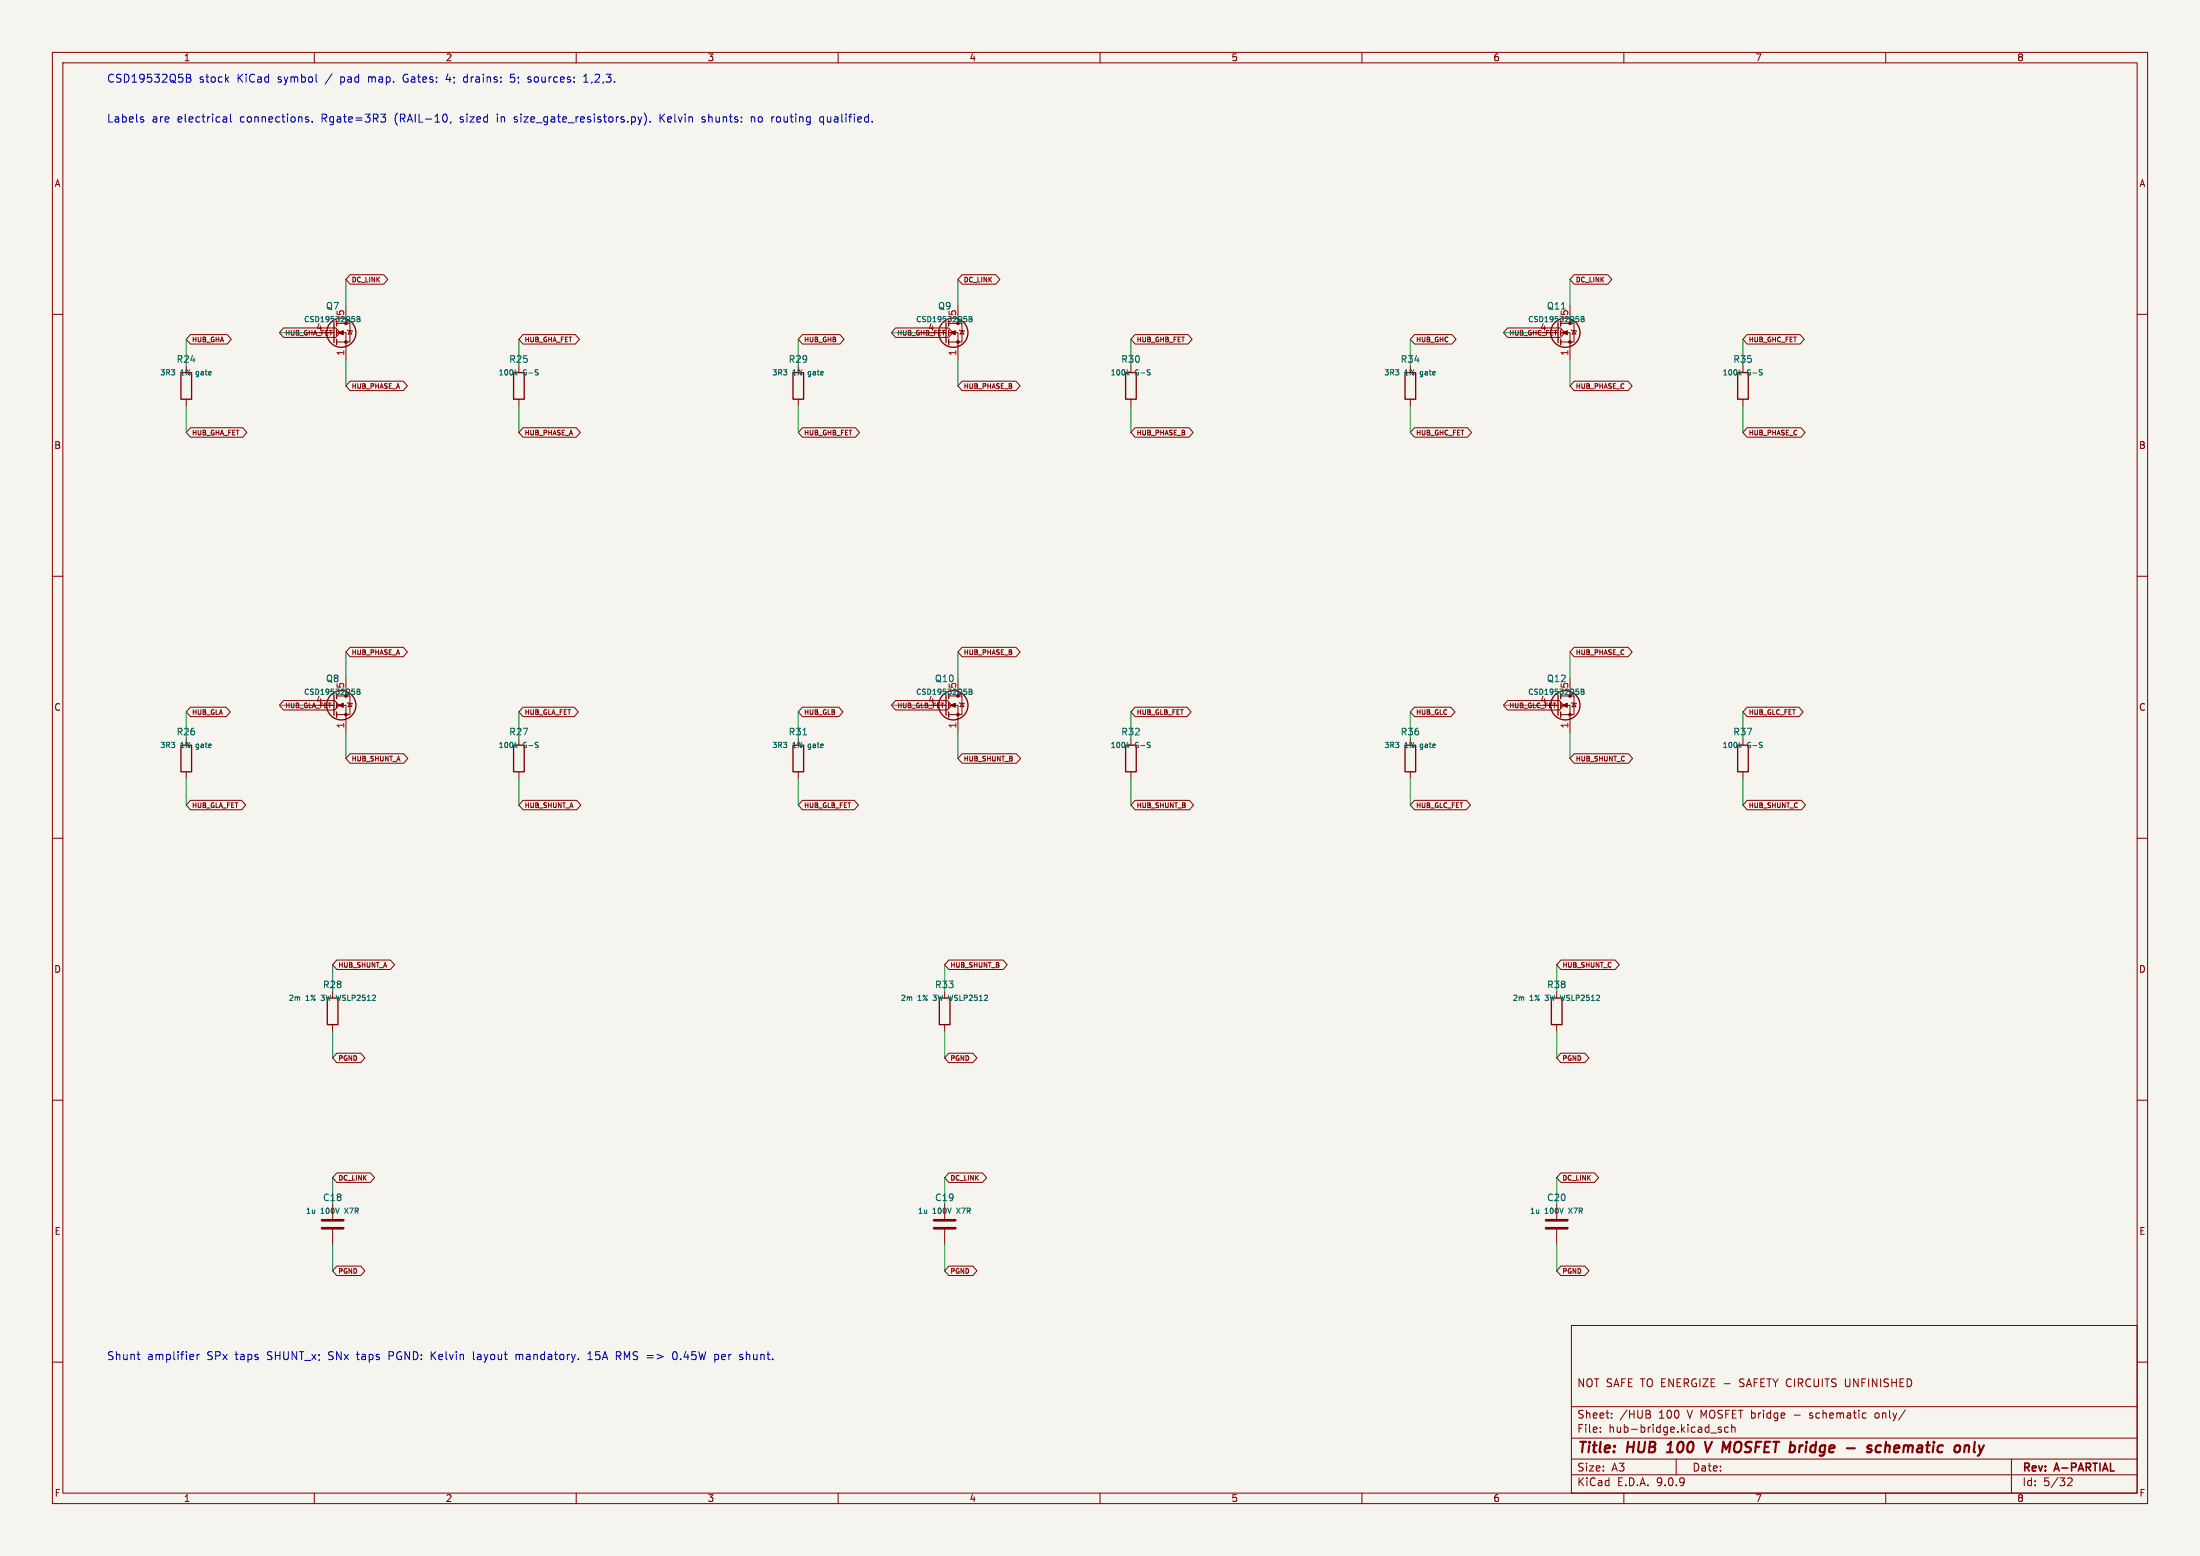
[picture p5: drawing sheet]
<svg xmlns="http://www.w3.org/2000/svg" width="420mm" height="297mm" viewBox="0 0 420 297" stroke-linecap="round" stroke-linejoin="round" font-family="sans-serif">
<path d="M0 0h420v297h-420z" fill="#f5f4ef" stroke="#f5f4ef" stroke-width=".19"/>
<g fill="none" stroke="#840000" stroke-width=".19">
<path d="M10 10h400v277h-400zM12 12h396v273h-396zM60 10v2M110 10v2M160 10v2M210 10v2M260 10v2M310 10v2M360 10v2M66 58.4v2.6M66.8 52.4h6.5l.7 .9-.7 .9h-6.5l-.8-.9zM182.9 58.4v2.6"/>
<path d="M183.7 52.4h6.4l.8 .9-.8 .9h-6.4l-.8-.9zM299.7 58.4v2.6M300.5 52.4h6.4l.8 .9-.8 .9h-6.4l-.8-.9zM10 60h2M35.6 69.9v1.2M35.6 76.2v1.3M36.3 63.9h7.1l.8 .9-.8 .9h-7.1l-.7-.9zM54.1 62.6h10l.8 .9-.8 .9h-10l-.8-.9zM58.4 63.5h5.4M64.3 61.7h2.5v3.6h-2.5M64.3 63.5h1.7v5.1M66.3 63l1 .2"/>
<path d="M66.8 63.1l.4 .7h-.8zM66.8 72.8h10.2l.8 .9-.8 .9h-10.2l-.8-.9zM99.1 69.9v1.2M99.1 76.2v1.3M99.8 63.9h10l.8 .9-.8 .9h-10l-.7-.9zM152.4 69.9v1.2M152.4 76.2v1.3M153.2 63.9h7.1l.8 .9-.8 .9h-7.1l-.8-.9zM171 62.6h10.1l.8 .9-.8 .9h-10.1l-.8-.9zM175.3 63.5h5.3M181.1 61.7h2.5v3.6h-2.5M181.1 63.5h1.8v5.1"/>
<path d="M183.1 63l1 .2M183.6 63.1l.4 .7h-.7zM183.7 72.8h10.3l.7 .9-.7 .9h-10.3l-.8-.9zM215.9 69.9v1.2M215.9 76.2v1.3M216.7 63.9h10.1l.8 .9-.8 .9h-10.1l-.8-.9zM269.2 69.9v1.2M269.2 76.2v1.3M270 63.9h7.2l.8 .9-.8 .9h-7.2l-.8-.9zM287.8 62.6h10.1l.8 .9-.8 .9h-10.1l-.8-.9zM292.1 63.5h5.3M297.9 61.7h2.6v3.6h-2.6"/>
<path d="M297.9 63.5h1.8v5.1M300 63l1 .2M300.5 63.1l.4 .7h-.8zM300.5 72.8h10.3l.8 .9-.8 .9h-10.3l-.8-.9zM332.7 69.9v1.2M332.7 76.2v1.3M333.5 63.9h10.1l.8 .9-.8 .9h-10.1l-.8-.9zM408 60h2M36.3 81.6h10l.8 1-.8 .9h-10l-.7-.9zM99.8 81.6h10.2l.8 1-.8 .9h-10.2l-.7-.9zM153.2 81.6h10.1l.8 1-.8 .9h-10.1l-.8-.9zM216.7 81.6h10.3l.8 1-.8 .9h-10.3l-.8-.9z"/>
<path d="M270 81.6h10.1l.8 1-.8 .9h-10.1l-.8-.9zM333.5 81.6h10.3l.8 1-.8 .9h-10.3l-.8-.9zM10 110h2M408 110h2M36.3 135h6.9l.8 .9-.8 .9h-6.9l-.7-.9zM54.1 133.7h9.8l.8 .9-.8 .9h-9.8l-.8-.9zM58.4 134.6h5.4M64.3 132.8h2.5v3.6h-2.5M64.3 134.6h1.7v5.1M66 129.5v2.6M66.3 134.1l1 .3M66.8 134.2l.4 .7h-.8z"/>
<path d="M66.8 123.6h10.2l.8 .9-.8 .9h-10.2l-.8-.9zM99.8 135h9.8l.8 .9-.8 .9h-9.8l-.7-.9zM153.2 135h6.9l.8 .9-.8 .9h-6.9l-.8-.9zM171 133.7h9.9l.8 .9-.8 .9h-9.9l-.8-.9zM175.3 134.6h5.3M181.1 132.8h2.5v3.6h-2.5M181.1 134.6h1.8v5.1M182.9 129.5v2.6M183.1 134.1l1 .3M183.6 134.2l.4 .7h-.7zM183.7 123.6h10.3l.7 .9-.7 .9h-10.3l-.8-.9zM216.7 135h9.9l.8 .9-.8 .9h-9.9l-.8-.9z"/>
<path d="M270 135h7l.8 .9-.8 .9h-7l-.8-.9zM287.8 133.7h9.9l.8 .9-.8 .9h-9.9l-.8-.9zM292.1 134.6h5.3M297.9 132.8h2.6v3.6h-2.6M297.9 134.6h1.8v5.1M299.7 129.5v2.6M300 134.1l1 .3M300.5 134.2l.4 .7h-.8zM300.5 123.6h10.3l.8 .9-.8 .9h-10.3l-.8-.9zM333.5 135h9.9l.8 .9-.8 .9h-9.9l-.8-.9zM10 160h2M35.6 141v1.2"/>
<path d="M35.6 147.3v1.3M36.3 152.8h9.8l.8 .9-.8 .9h-9.8l-.7-.9zM66.8 143.9h10.3l.8 .9-.8 .9h-10.3l-.8-.9zM99.1 141v1.2M99.1 147.3v1.3M99.8 152.8h10.3l.8 .9-.8 .9h-10.3l-.7-.9zM152.4 141v1.2M152.4 147.3v1.3M153.2 152.8h9.9l.8 .9-.8 .9h-9.9l-.8-.9zM183.7 143.9h10.3l.8 .9-.8 .9h-10.3l-.8-.9zM215.9 141v1.2M215.9 147.3v1.3"/>
<path d="M216.7 152.8h10.4l.7 .9-.7 .9h-10.4l-.8-.9zM269.2 141v1.2M269.2 147.3v1.3M270 152.8h9.9l.8 .9-.8 .9h-9.9l-.8-.9zM300.5 143.9h10.4l.8 .9-.8 .9h-10.4l-.8-.9zM332.7 141v1.2M332.7 147.3v1.3M333.5 152.8h10.4l.8 .9-.8 .9h-10.4l-.8-.9zM408 160h2M63.5 189.2v1.3M63.5 195.6v1.3M64.3 183.2h10.2l.8 1-.8 .9h-10.2l-.8-.9z"/>
<path d="M180.3 189.2v1.3M180.3 195.6v1.3M181.1 183.2h10.4l.8 1-.8 .9h-10.4l-.8-.9zM297.2 189.2v1.3M297.2 195.6v1.3M298 183.2h10.3l.8 1-.8 .9h-10.3l-.8-.9zM10 210h2M64.3 201h4.6l.8 .9-.8 .9h-4.6l-.8-.9zM181.1 201h4.6l.8 .9-.8 .9h-4.6l-.8-.9zM298 201h4.6l.7 .9-.7 .9h-4.6l-.8-.9zM408 210h2M63.5 229.9v2.8"/>
<path d="M63.5 234.7v2.8M64.3 223.9h6.4l.8 .9-.8 .9h-6.4l-.8-.9zM180.3 229.9v2.8M180.3 234.7v2.8M181.1 223.9h6.5l.7 .9-.7 .9h-6.5l-.8-.9zM297.2 229.9v2.8M297.2 234.7v2.8M298 223.9h6.4l.8 .9-.8 .9h-6.4l-.8-.9zM64.3 241.7h4.6l.8 .9-.8 .9h-4.6l-.8-.9zM181.1 241.7h4.6l.8 .9-.8 .9h-4.6l-.8-.9zM298 241.7h4.6l.7 .9-.7 .9h-4.6l-.8-.9zM300 253h108v32h-108z"/>
<path d="M10 260h2M300 278.5h108M300 274.5h108M300 268.5h108M305.5 273.2v.2M305.5 272.5v.1M307.7 270.5v.2M307.7 269.8v.1M314.7 269.2l.3 .3-.1 .3-.2 .1a.4 .4 0 0 1 .4 .4 .4 .4 0 0 1-.3 .4M320 278.5v3M326.6 273.5h1.1M328.6 272.5l-.4-.1-.2 .2 .1 .2 .5 .2v.3h-.6"/>
<path d="M329.9 272.5l-.4-.1-.3 .3 .2 .6h.5M330.6 272.5l.2-.1 .4 .1v.9M330.6 271.9v1.5M345.4 270.6l.2 .1M345.5 269.8v.3M352.3 263.2v1.2l.1 .2M358.2 269.7l-.3 .3v.4l.3 .3M384 278.5v6.5M408 260h2M60 285v2M110 285v2M160 285v2"/>
<path d="M210 285v2M260 285v2M300 281.5h108M310 285v2M360 285v2M394.7 282.2l.6-.1 .2 .1 .1 .3-.9 1.1h.9"/>
</g>
<path d="M318.2 277.2h1.1M318.8 275.5l-.4 .3M325.5 275.2l.4 2 .9-2M356.6 276h.7M358.3 276h.8M359 277.1l-.6 .1M360.1 275.2l-.3 2M360.7 276a.57 .57 0 0 0-.7 .1M377 275.2l-.2 1.7 .2 .3M377.8 275.9l.3 1.3M378.1 277.2l-.3 .5-.3 .2M378.7 275.9l-.6 1.3" fill="none" stroke="#840000" stroke-width=".4"/>
<g fill="none" stroke="#840000" stroke-width=".25">
<path d="M34.5 71.1h2.1v5.1h-2.1zM63.8 61.6v3.8M64.3 63v1M64.3 64.8v1M98 71.1h2.1v5.1h-2.1zM151.4 71.1h2v5.1h-2zM180.6 61.6v3.8M181.1 63v1M181.1 64.8v1M214.9 71.1h2v5.1h-2zM268.2 71.1h2.1v5.1h-2.1zM297.4 61.6v3.8"/>
<path d="M297.9 63v1M297.9 64.8v1M331.7 71.1h2.1v5.1h-2.1zM63.8 132.7v3.8M64.3 134.1v1M64.3 135.9v1M180.6 132.7v3.8M181.1 134.1v1M181.1 135.9v1M297.4 132.7v3.8M297.9 134.1v1M297.9 135.9v1"/>
<path d="M34.5 142.2h2.1v5.1h-2.1zM98 142.2h2.1v5.1h-2.1zM151.4 142.2h2v5.1h-2zM214.9 142.2h2v5.1h-2zM268.2 142.2h2.1v5.1h-2.1zM331.7 142.2h2.1v5.1h-2.1zM62.5 190.5h2v5.1h-2zM179.3 190.5h2.1v5.1h-2.1zM296.2 190.5h2v5.1h-2z"/>
<circle cx="65.2" cy="63.5" r="2.79"/>
<circle cx="182" cy="63.5" r="2.79"/>
<circle cx="298.8" cy="63.5" r="2.79"/>
<circle cx="65.2" cy="134.6" r="2.79"/>
<circle cx="182" cy="134.6" r="2.79"/>
<circle cx="298.8" cy="134.6" r="2.79"/>
</g>
<g fill="none" stroke="#006464" stroke-width=".19">
<path d="M68.2 60.4h.3l.2 .2-.2 .3 .2 .1v.2l-.1 .2h-.4zM68.2 60.9h.3M98.4 71.2l.3 .4M98.7 70.9l-.4 .4M185 60.4h.3l.2 .2-.2 .3 .2 .1 .1 .2-.2 .2h-.4zM185 60.9h.3M215.3 71.2l.3 .4M215.6 70.9l-.4 .4M301.8 60.4h.4l.2 .2-.2 .3 .2 .1v.2l-.2 .2h-.4zM301.8 60.9h.4M332.1 71.2l.3 .4M332.4 70.9l-.4 .4"/>
<path d="M68.2 131.5h.3l.2 .2-.2 .3 .2 .1v.2l-.1 .2h-.4zM68.2 132h.3M185 131.5h.3l.2 .2-.2 .3 .2 .1 .1 .2-.2 .2h-.4zM185 132h.3M301.8 131.5h.4l.2 .2-.2 .3 .2 .1v.2l-.2 .2h-.4zM301.8 132h.4M98.4 142.3l.3 .4M98.7 142l-.4 .4M153.3 140.3h.7M215.3 142.3l.3 .4M215.6 142l-.4 .4M332.1 142.3l.3 .4"/>
<path d="M332.4 142l-.4 .4M64.2 189.9l.2 1.1M181 189.9l.3 1.1M297.9 189.9l.2 1.1"/>
</g>
<path d="M61.5 232.9h4M61.5 234.4h4M178.3 232.9h4.1M178.3 234.4h4.1M295.1 232.9h4.1M295.1 234.4h4.1" fill="none" stroke="#840000" stroke-width=".51"/>
<g fill="#840000" stroke="#840000" stroke-width=".19">
<path d="M298.2 63.5l1-.4v.8z"/>
<path d="M64.5 134.6l1-.4v.8z"/>
<path d="M181.4 134.6l1-.4v.8z"/>
<path d="M64.5 63.5l1-.4v.8z"/>
<path d="M298.2 134.6l1-.4v.8z"/>
<path d="M181.4 63.5l1-.4v.8z"/>
<circle cx="299.7" cy="65.3" r=".25"/>
<circle cx="66" cy="136.4" r=".25"/>
<circle cx="182.9" cy="136.4" r=".25"/>
<circle cx="66" cy="65.3" r=".25"/>
<circle cx="299.7" cy="136.4" r=".25"/>
<circle cx="182.9" cy="65.3" r=".25"/>
</g>
<g fill="none" stroke="#009600" stroke-width=".19">
<path d="M66 53.3v5.1M182.9 53.3v5.1M299.7 53.3v5.1M35.6 64.8v5.1M35.6 77.5v5.1M53.3 63.5h5.1M66 68.6v5.1M99.1 64.8v5.1M99.1 77.5v5.1M152.4 64.8v5.1M152.4 77.5v5.1M170.2 63.5h5.1"/>
<path d="M182.9 68.6v5.1M215.9 64.8v5.1M215.9 77.5v5.1M269.2 64.8v5.1M269.2 77.5v5.1M287 63.5h5.1M299.7 68.6v5.1M332.7 64.8v5.1M332.7 77.5v5.1M35.6 135.9v5.1M53.3 134.6h5.1M66 124.5v5"/>
<path d="M66 139.7v5.1M99.1 135.9v5.1M152.4 135.9v5.1M170.2 134.6h5.1M182.9 124.5v5M182.9 139.7v5.1M215.9 135.9v5.1M269.2 135.9v5.1M287 134.6h5.1M299.7 124.5v5M299.7 139.7v5.1M332.7 135.9v5.1"/>
<path d="M35.6 148.6v5.1M99.1 148.6v5.1M152.4 148.6v5.1M215.9 148.6v5.1M269.2 148.6v5.1M332.7 148.6v5.1M63.5 184.2v5M63.5 196.9v5M180.3 184.2v5M180.3 196.9v5M297.2 184.2v5M297.2 196.9v5"/>
<path d="M63.5 224.8v5.1M63.5 237.5v5.1M180.3 224.8v5.1M180.3 237.5v5.1M297.2 224.8v5.1M297.2 237.5v5.1"/>
</g>
<g fill="none" stroke="#0000c2" stroke-width=".19">
<path d="M35.6 14.2h.5l.2 .1 .1 .3-.3 .3M35.6 14.9h.5M36.1 14.9a.41 .41 0 0 1 .4 .4 .41 .41 0 0 1-.3 .4h-.6M60.4 15.6l.2 .1M77 14.5v.8M85.5 14.1l-.3 1.1h.9M89.1 14.7h-.3l-.3 .3 .1 .5 .5 .2M97.4 15.5l.6 .2M98.2 14.2h-.7l-.1 .7 .6-.2M100.8 15.1l.4 .1 .2 .2M100.8 14.7h.5M101.4 15.5l-.2 .2-.4-.1"/>
<path d="M111.4 15.7h.9M111.4 14.6l.5-.4v1.5M27 22.8l.4 .1 .1 .2-.3 .2h-.2M27 22.3l.4 .1M42.8 22.3h.3l.2 .2v.8M43.3 23.2l-.5 .1M43.3 22.7h-.5M44 21.8v1.3l.2 .2M58.4 22.7l.5 .2 .1 .2-.3 .2-.4-.1M58.4 22.4h.5M59.6 23.2v.1M72.7 21.8h.9l-.5 .6 .4 .1 .1 .5-.3 .3h-.4"/>
<path d="M85.3 22.1v.9M86.1 23.2l-.1 .3M95 21.8v.1M95 22.3v1M98.1 23.2l.5 .1M98.4 22.3l-.3 .2 .3 .3M121.8 22.3l.4 1M122.2 23.3l-.4 .5M122.5 22.3l-.3 1M123 21.6a1.75 1.75 0 0 1 0 2.3M124.1 23.2v.1M126 21.8v1.5"/>
<path d="M126.2 22.4l.7 .9M126.9 21.8l-.9 .9M134 23.2h.6M134.6 22.4l-.4-.1-.2 .2 .1 .2 .5 .2M143.4 22.4l.5-.1 .2 .2M143.4 22.3v1M147.6 22.3h.2M157.2 22.4l-.4-.1-.3 .3 .1 .6h.6M157.2 22.3v1.5M26.2 258.5h.5M26.4 259.5h.3M36.7 258.5l.3 .4-.8 .1"/>
<path d="M36.9 259.5h-.2M37.6 258.5v1M38.1 258.5l-.3 .1-.2 .2M74.3 258.8h.5M74.8 258h-.5v1.5M90.4 258v1.3l.2 .2M98.5 258.5v1M99.1 258.6l-.4-.1-.2 .2M112.2 259.5h.9M112.2 258.4l.5-.4v1.5M117.7 258h.5l.3 .3M118 258.8l.5 .7"/>
<path d="M118.5 258.5l-.3 .3h-.5M128.6 258.1l.2-.1a.81 .81 0 0 1 .5 .8 .81 .81 0 0 1-.5 .7l-.2-.1-.2-.5zM136.9 258.5l.3 .3v.4l-.3 .3M142.5 258v1.5M142.6 258.6l-.1 .1"/>
</g>
<g font-size="2.8" fill="#840000">
<text x="301" y="277.9">Title:</text>
<text x="310.6" y="277.9">HUB</text>
<text x="319.2" y="277.9">100</text>
<text x="327.2" y="277.9">V MOSFET bridge</text>
<text x="356.6" y="277.9">-</text>
<text x="361.4" y="277.9">schematic</text>
</g>
<g font-size="2.1" fill="#0000c2">
<text x="20.3" y="16">CSD19532Q5B</text>
<text x="38" y="16">stock</text>
<text x="45.3" y="16">KiCad</text>
<text x="53.1" y="16">symbol</text>
<text x="62.4" y="16">/</text>
<text x="65.4" y="16">pad</text>
<text x="70.8" y="16">map.</text>
<text x="77.6" y="16">Gates:</text>
<text x="86" y="16">4;</text>
<text x="89.5" y="16">drains:</text>
<text x="98.6" y="16">5;</text>
<text x="102" y="16">sources:</text>
<text x="112.9" y="16">1,2,3.</text>
<text x="20.3" y="23.6">Labels</text>
<text x="29" y="23.6">are</text>
<text x="33.9" y="23.6">electrical</text>
<text x="46" y="23.6">connections.</text>
<text x="61.6" y="23.6">Rgate=3R3</text>
<text x="75.7" y="23.6">(RAIL-10,</text>
<text x="88.4" y="23.6">sized</text>
<text x="95.6" y="23.6">in</text>
<text x="99" y="23.6">size_gate_resistors.py).</text>
<text x="126.9" y="23.6">Kelvin</text>
<text x="135.1" y="23.6">shunts:</text>
<text x="144.6" y="23.6">no</text>
<text x="148.7" y="23.6">routing</text>
<text x="158.1" y="23.6">qualified.</text>
<text x="20.3" y="259.8">Shunt</text>
<text x="28.1" y="259.8">amplifier</text>
<text x="39.6" y="259.8">SPx</text>
<text x="45.1" y="259.8">taps</text>
<text x="51.3" y="259.8">SHUNT_x;</text>
<text x="63.1" y="259.8">SNx</text>
<text x="68.7" y="259.8">taps</text>
<text x="74.9" y="259.8">PGND: Kelvin</text>
<text x="91.3" y="259.8">layout</text>
<text x="99.6" y="259.8">mandatory.</text>
<text x="113.5" y="259.8">15A</text>
<text x="119" y="259.8">RMS =&gt;</text>
<text x="130.1" y="259.8">0.45W</text>
<text x="138.3" y="259.8">per</text>
<text x="143.2" y="259.8">shunt.</text>
</g>
<g font-size="2.1" fill="#840000">
<text x="301" y="265">NOT SAFE TO ENERGIZE -</text>
<text x="332.5" y="265">SAFETY CIRCUITS</text>
<text x="352.9" y="265">UNFINISHED</text>
<text x="301" y="273.7">File:</text>
<text x="301" y="271">Sheet:</text>
<text x="307.1" y="273.7">hub-bridge.kicad_sch</text>
<text x="309.2" y="271">/HUB</text>
<text x="316.7" y="271">100</text>
<text x="322.3" y="271">V MOSFET bridge</text>
<text x="343" y="271">-</text>
<text x="346.2" y="271">schematic</text>
<text x="358.8" y="271">only/</text>
<text x="301" y="281.1">Size:</text>
<text x="307.6" y="281.1">A3</text>
<text x="323" y="281.1">Date:</text>
<text x="386" y="281.3">Rev:</text>
<text x="392.4" y="281.3">A-PARTIAL</text>
<text x="301" y="283.9">KiCad</text>
<text x="308.7" y="283.9">E.D.A.</text>
<text x="316.3" y="283.9">9.0.9</text>
<text x="386" y="283.9">Id:</text>
<text x="390.1" y="283.9">5/32</text>
</g>
<g font-size="1.8" fill="#840000">
<text x="35" y="11.9">1</text>
<text x="85" y="11.9">2</text>
<text x="135" y="11.9">3</text>
<text x="185" y="11.9">4</text>
<text x="235" y="11.9">5</text>
<text x="285" y="11.9">6</text>
<text x="335" y="11.9">7</text>
<text x="385" y="11.9">8</text>
<text x="10.3" y="35.9">A</text>
<text x="408.3" y="35.9">A</text>
<text x="60.3" y="63.2">4</text>
<text x="177.1" y="63.2">4</text>
<text x="293.9" y="63.2">4</text>
<text x="10.3" y="85.9">B</text>
<text x="408.2" y="85.9">B</text>
<text x="10.3" y="135.9">C</text>
<text x="60.3" y="134.4">4</text>
<text x="177.1" y="134.4">4</text>
<text x="293.9" y="134.4">4</text>
<text x="408.2" y="135.9">C</text>
<text x="10.3" y="185.9">D</text>
<text x="408.2" y="185.9">D</text>
<text x="10.3" y="235.9">E</text>
<text x="408.3" y="235.9">E</text>
<text x="10.3" y="285.9">F</text>
<text x="35" y="286.9">1</text>
<text x="85" y="286.9">2</text>
<text x="135" y="286.9">3</text>
<text x="185" y="286.9">4</text>
<text x="235" y="286.9">5</text>
<text x="285" y="286.9">6</text>
<text x="335" y="286.9">7</text>
<text x="385" y="286.9">8</text>
<text x="408.3" y="285.9">F</text>
</g>
<g font-size="1.8" fill="#006464">
<text x="62.1" y="59.3">Q7</text>
<text x="179" y="59.3">Q9</text>
<text x="295.2" y="59.3">Q11</text>
<text x="65.8" y="60.4" transform="rotate(-90 65.8 60.4)">5</text>
<text x="182.6" y="60.4" transform="rotate(-90 182.6 60.4)">5</text>
<text x="299.5" y="60.4" transform="rotate(-90 299.5 60.4)">5</text>
<text x="33.6" y="69.4">R24</text>
<text x="97.1" y="69.4">R25</text>
<text x="150.5" y="69.4">R29</text>
<text x="214" y="69.4">R30</text>
<text x="267.3" y="69.4">R34</text>
<text x="330.8" y="69.4">R35</text>
<text x="62.1" y="130.4">Q8</text>
<text x="65.8" y="131.5" transform="rotate(-90 65.8 131.5)">5</text>
<text x="178.4" y="130.4">Q10</text>
<text x="182.6" y="131.5" transform="rotate(-90 182.6 131.5)">5</text>
<text x="295.2" y="130.4">Q12</text>
<text x="299.5" y="131.5" transform="rotate(-90 299.5 131.5)">5</text>
<text x="33.6" y="140.6">R26</text>
<text x="97.1" y="140.6">R27</text>
<text x="150.5" y="140.6">R31</text>
<text x="214" y="140.6">R32</text>
<text x="267.3" y="140.6">R36</text>
<text x="330.8" y="140.6">R37</text>
<text x="61.6" y="188.8">R28</text>
<text x="178.4" y="188.8">R33</text>
<text x="295.2" y="188.8">R38</text>
<text x="61.6" y="229.5">C18</text>
<text x="178.4" y="229.5">C19</text>
<text x="295.2" y="229.5">C20</text>
</g>
<g font-size="1.8" fill="#a90000">
<text x="65.8" y="68" transform="rotate(-90 65.8 68)">1</text>
<text x="182.6" y="68" transform="rotate(-90 182.6 68)">1</text>
<text x="299.5" y="68" transform="rotate(-90 299.5 68)">1</text>
<text x="65.8" y="139.1" transform="rotate(-90 65.8 139.1)">1</text>
<text x="182.6" y="139.1" transform="rotate(-90 182.6 139.1)">1</text>
<text x="299.5" y="139.1" transform="rotate(-90 299.5 139.1)">1</text>
</g>
<g font-size="1.4" fill="#006464">
<text x="57.9" y="61.7">CSD19532Q5B</text>
<text x="174.8" y="61.7">CSD19532Q5B</text>
<text x="291.6" y="61.7">CSD19532Q5B</text>
<text x="30.5" y="71.9">3R3</text>
<text x="34.5" y="71.9">1%</text>
<text x="37.6" y="71.9">gate</text>
<text x="95.1" y="71.9">100k</text>
<text x="99.8" y="71.9">G-S</text>
<text x="147.3" y="71.9">3R3</text>
<text x="151.3" y="71.9">1%</text>
<text x="154.5" y="71.9">gate</text>
<text x="211.9" y="71.9">100k</text>
<text x="216.7" y="71.9">G-S</text>
<text x="264.2" y="71.9">3R3</text>
<text x="268.1" y="71.9">1%</text>
<text x="271.3" y="71.9">gate</text>
<text x="328.7" y="71.9">100k</text>
<text x="333.5" y="71.9">G-S</text>
<text x="57.9" y="132.8">CSD19532Q5B</text>
<text x="174.8" y="132.8">CSD19532Q5B</text>
<text x="291.6" y="132.8">CSD19532Q5B</text>
<text x="30.5" y="143">3R3</text>
<text x="34.5" y="143">1%</text>
<text x="37.6" y="143">gate</text>
<text x="95.1" y="143">100k</text>
<text x="99.8" y="143">G-S</text>
<text x="147.3" y="143">3R3</text>
<text x="151.3" y="143">1%</text>
<text x="154.5" y="143">gate</text>
<text x="211.9" y="143">100k</text>
<text x="216.7" y="143">G-S</text>
<text x="264.2" y="143">3R3</text>
<text x="268.1" y="143">1%</text>
<text x="271.3" y="143">gate</text>
<text x="328.7" y="143">100k</text>
<text x="333.5" y="143">G-S</text>
<text x="55" y="191.2">2m</text>
<text x="58.4" y="191.2">1%</text>
<text x="61.5" y="191.2">3W</text>
<text x="64.7" y="191.2">WSLP2512</text>
<text x="171.8" y="191.2">2m</text>
<text x="175.2" y="191.2">1%</text>
<text x="178.4" y="191.2">3W</text>
<text x="181.5" y="191.2">WSLP2512</text>
<text x="288.7" y="191.2">2m</text>
<text x="292" y="191.2">1%</text>
<text x="295.2" y="191.2">3W</text>
<text x="298.3" y="191.2">WSLP2512</text>
<text x="58.3" y="231.9">1u</text>
<text x="61.2" y="231.9">100V</text>
<text x="66" y="231.9">X7R</text>
<text x="175.1" y="231.9">1u</text>
<text x="178" y="231.9">100V</text>
<text x="182.8" y="231.9">X7R</text>
<text x="292" y="231.9">1u</text>
<text x="294.9" y="231.9">100V</text>
<text x="299.7" y="231.9">X7R</text>
</g>
<g font-size="1.3" fill="#840000">
<text x="67.1" y="54.1">DC_LINK</text>
<text x="183.9" y="54.1">DC_LINK</text>
<text x="300.7" y="54.1">DC_LINK</text>
<text x="36.6" y="65.5">HUB_GHA</text>
<text x="54.4" y="64.2">HUB_GHA_FET</text>
<text x="100.1" y="65.5">HUB_GHA_FET</text>
<text x="153.4" y="65.5">HUB_GHB</text>
<text x="171.2" y="64.2">HUB_GHB_FET</text>
<text x="216.9" y="65.5">HUB_GHB_FET</text>
<text x="270.3" y="65.5">HUB_GHC</text>
<text x="288" y="64.2">HUB_GHC_FET</text>
<text x="333.8" y="65.5">HUB_GHC_FET</text>
<text x="67.1" y="74.4">HUB_PHASE_A</text>
<text x="183.9" y="74.4">HUB_PHASE_B</text>
<text x="300.7" y="74.4">HUB_PHASE_C</text>
<text x="36.6" y="83.3">HUB_GHA_FET</text>
<text x="100.1" y="83.3">HUB_PHASE_A</text>
<text x="153.4" y="83.3">HUB_GHB_FET</text>
<text x="216.9" y="83.3">HUB_PHASE_B</text>
<text x="270.3" y="83.3">HUB_GHC_FET</text>
<text x="333.8" y="83.3">HUB_PHASE_C</text>
<text x="67.1" y="125.2">HUB_PHASE_A</text>
<text x="183.9" y="125.2">HUB_PHASE_B</text>
<text x="300.7" y="125.2">HUB_PHASE_C</text>
<text x="36.6" y="136.6">HUB_GLA</text>
<text x="54.4" y="135.4">HUB_GLA_FET</text>
<text x="100.1" y="136.6">HUB_GLA_FET</text>
<text x="153.4" y="136.6">HUB_GLB</text>
<text x="171.2" y="135.4">HUB_GLB_FET</text>
<text x="216.9" y="136.6">HUB_GLB_FET</text>
<text x="270.3" y="136.6">HUB_GLC</text>
<text x="288" y="135.4">HUB_GLC_FET</text>
<text x="333.8" y="136.6">HUB_GLC_FET</text>
<text x="67.1" y="145.5">HUB_SHUNT_A</text>
<text x="183.9" y="145.5">HUB_SHUNT_B</text>
<text x="300.7" y="145.5">HUB_SHUNT_C</text>
<text x="36.6" y="154.4">HUB_GLA_FET</text>
<text x="100.1" y="154.4">HUB_SHUNT_A</text>
<text x="153.4" y="154.4">HUB_GLB_FET</text>
<text x="216.9" y="154.4">HUB_SHUNT_B</text>
<text x="270.3" y="154.4">HUB_GLC_FET</text>
<text x="333.8" y="154.4">HUB_SHUNT_C</text>
<text x="64.5" y="184.9">HUB_SHUNT_A</text>
<text x="181.4" y="184.9">HUB_SHUNT_B</text>
<text x="298.2" y="184.9">HUB_SHUNT_C</text>
<text x="64.5" y="202.7">PGND</text>
<text x="181.4" y="202.7">PGND</text>
<text x="298.2" y="202.7">PGND</text>
<text x="64.5" y="225.5">DC_LINK</text>
<text x="181.4" y="225.5">DC_LINK</text>
<text x="298.2" y="225.5">DC_LINK</text>
<text x="64.5" y="243.3">PGND</text>
<text x="181.4" y="243.3">PGND</text>
<text x="298.2" y="243.3">PGND</text>
</g>
</svg>
